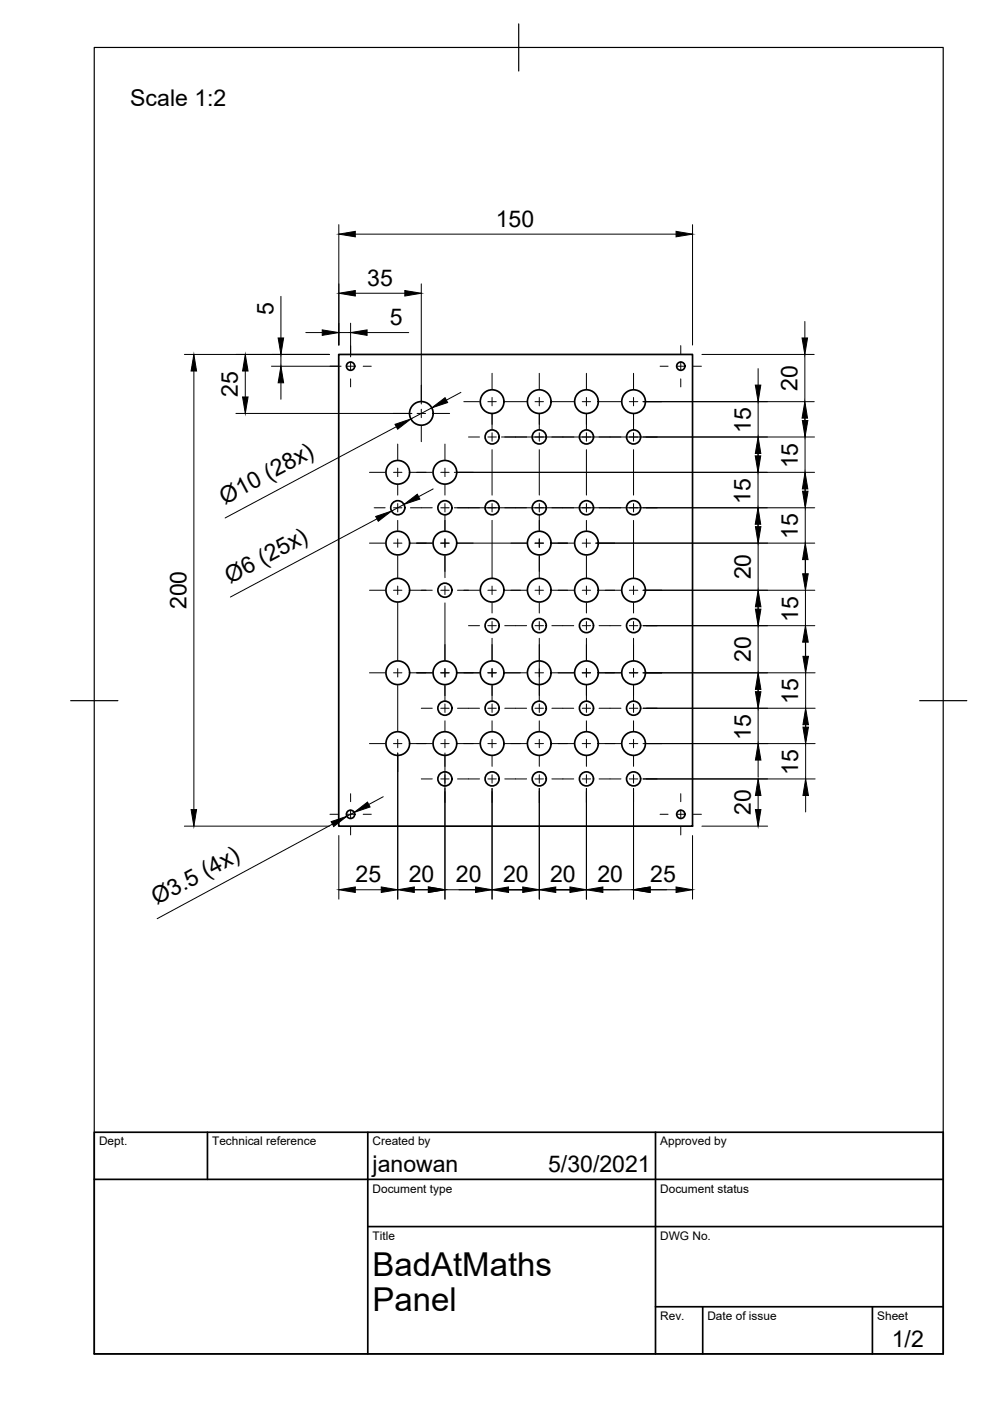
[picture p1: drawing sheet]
<svg xmlns="http://www.w3.org/2000/svg" width="210mm" height="297mm" viewBox="0 0 210 297" stroke-linecap="round" stroke-linejoin="round" font-family="sans-serif">
<!-- layer: Visible -->
<g fill="none" stroke="#000" stroke-width=".36">
<path d="M71.8 75.1h75v100.1h-75z"/>
<circle cx="74.3" cy="77.6" r=".88"/>
<circle cx="144.3" cy="77.6" r=".88"/>
<circle cx="89.3" cy="87.6" r="2.51"/>
<circle cx="104.3" cy="85.1" r="2.51"/>
<circle cx="104.3" cy="92.6" r="1.49"/>
<circle cx="114.3" cy="85.1" r="2.51"/>
<circle cx="114.3" cy="92.6" r="1.49"/>
<circle cx="124.3" cy="85.1" r="2.51"/>
<circle cx="124.3" cy="92.6" r="1.49"/>
<circle cx="134.3" cy="85.1" r="2.51"/>
<circle cx="134.3" cy="92.6" r="1.49"/>
<circle cx="84.3" cy="115.1" r="2.51"/>
<circle cx="84.3" cy="100.1" r="2.51"/>
<circle cx="84.3" cy="107.6" r="1.49"/>
<circle cx="94.3" cy="115.1" r="2.51"/>
<circle cx="94.3" cy="100.1" r="2.51"/>
<circle cx="94.3" cy="107.6" r="1.49"/>
<circle cx="104.3" cy="107.6" r="1.49"/>
<circle cx="114.3" cy="115.1" r="2.51"/>
<circle cx="114.3" cy="107.6" r="1.49"/>
<circle cx="124.3" cy="115.1" r="2.51"/>
<circle cx="124.3" cy="107.6" r="1.49"/>
<circle cx="134.3" cy="107.6" r="1.49"/>
<circle cx="84.3" cy="125.1" r="2.51"/>
<circle cx="94.3" cy="125.1" r="1.49"/>
<circle cx="104.3" cy="125.1" r="2.51"/>
<circle cx="104.3" cy="132.6" r="1.49"/>
<circle cx="114.3" cy="125.1" r="2.51"/>
<circle cx="114.3" cy="132.6" r="1.49"/>
<circle cx="124.3" cy="125.1" r="2.51"/>
<circle cx="124.3" cy="132.6" r="1.49"/>
<circle cx="134.3" cy="125.1" r="2.51"/>
<circle cx="134.3" cy="132.6" r="1.49"/>
<circle cx="84.3" cy="157.6" r="2.51"/>
<circle cx="84.3" cy="142.6" r="2.51"/>
<circle cx="94.3" cy="157.6" r="2.51"/>
<circle cx="94.3" cy="142.6" r="2.51"/>
<circle cx="94.3" cy="150.2" r="1.49"/>
<circle cx="104.3" cy="157.6" r="2.51"/>
<circle cx="104.3" cy="142.6" r="2.51"/>
<circle cx="104.3" cy="150.2" r="1.49"/>
<circle cx="114.3" cy="157.6" r="2.51"/>
<circle cx="114.3" cy="142.6" r="2.51"/>
<circle cx="114.3" cy="150.2" r="1.49"/>
<circle cx="124.3" cy="157.6" r="2.51"/>
<circle cx="124.3" cy="142.6" r="2.51"/>
<circle cx="124.3" cy="150.2" r="1.49"/>
<circle cx="134.3" cy="157.6" r="2.51"/>
<circle cx="134.3" cy="142.6" r="2.51"/>
<circle cx="134.3" cy="150.2" r="1.49"/>
<circle cx="74.3" cy="172.7" r=".88"/>
<circle cx="94.3" cy="165.1" r="1.49"/>
<circle cx="104.3" cy="165.1" r="1.49"/>
<circle cx="114.3" cy="165.1" r="1.49"/>
<circle cx="124.3" cy="165.1" r="1.49"/>
<circle cx="134.3" cy="165.1" r="1.49"/>
<circle cx="144.3" cy="172.7" r=".88"/>
</g>
<!-- layer: Border -->
<path d="M20 10.1h180v276.9h-180zM110 5.1v10M15 148.6h10M195 148.6h10" fill="none" stroke="#000" stroke-width=".25"/>
<!-- layer: TitleBlock -->
<path d="M20 240.1h180v46.9h-180zM20 250h180M44 240.1v9.9M78 240.1v46.9M139 240.1v46.9M78 260.1h122M139 277.1h61M149 277.1v9.9M185 277.1v9.9" fill="none" stroke="#000" stroke-width=".36"/>
<!-- layer: Dimensions -->
<g fill="none" stroke="#000" stroke-width=".21">
<path d="M71.8 47.6v25.6M75.3 49.6h68M146.8 47.6v25.6M39.1 75.1h30.7M41.1 78.7v92.9M52 78.7v5.5M57.6 77.6h14.7M59.6 62.8v8.9M59.6 75.1v2.5M64.8 70.5h3.5M71.8 70.5h2.5M74.3 68.5v7.2"/>
<path d="M75.3 62.2h10.5M77.8 70.5h8.9M89.3 60.2v25.4M148.8 75.1h23.8M160.7 78.2v3.4M170.6 68.2v3.5M170.6 75.1v10.1M50 87.7h37.3M59.6 81.2v3.5M84 90.5l-36.3 19.3M91.5 86.5l-4.4 2.3M97.7 83.2l-3.1 1.6"/>
<path d="M106.3 92.7h66.4M136.3 85.2h36.3M160.7 93.2v6.5M160.7 85.2v7.5M170.6 88.7v3.4M170.7 85.6v3.6M170.7 92.7v7.4M79.9 110l-31 16.6M85.7 106.9l-2.7 1.5M91.8 103.7l-3 1.6M96.3 107.7h76.4M96.3 100.1h76.4"/>
<path d="M126.3 115.2h46.4M160.7 100.1v7.6M160.7 108.1v6.5M160.7 115.2v9.9M170.7 103.7v3.5M170.7 100.7v3.4M170.7 107.7v7.5M170.7 118.6v3.6M170.8 118.2v3.5M136.3 132.7h36.5M136.3 125.1h36.5M160.7 125.7v6.5"/>
<path d="M160.7 132.7v9.9M170.8 125.1v7.6M170.8 136.2v3.4M170.8 135.7v3.5M84.3 159.6v31M94.3 159.6v31M136.3 157.7h36.5M136.3 150.2h36.5M136.3 142.6h36.5M160.7 143.2v6.5M160.7 150.2v7.5M170.8 142.6v7.6"/>
<path d="M170.8 150.7v6.4M170.8 157.7v7.4M39.1 175.2h30.7M70.5 174.7l-37.2 20.1M71.8 177.2v13.4M75.1 172.2l-1.5 .9M81.3 168.9l-3.1 1.7M104.3 167.2v23.4M114.3 167.2v23.4M124.3 167.2v23.4M134.3 167.2v23.4M136.3 165.1h36.5"/>
<path d="M146.8 177.2v13.4M148.8 175.2h14M160.7 161.1v3.6M160.7 168.7v2.9M170.8 168.7v3.5M75.3 188.6h5.5M87.3 188.6h3.5M94.3 188.6h40M137.8 188.6h5.5"/>
</g>
<g fill="#000" stroke="#000" stroke-width=".21">
<path d="M71.8 49.6l3.5-.5v1.1zM143.3 49.1l3.5 .5-3.5 .6zM41.1 75.1l.6 3.6h-1.2zM52 75.1l.6 3.6h-1.2zM59 71.7h1.1l-.5 3.4zM68.3 69.9l3.5 .6-3.5 .6zM71.8 62.2l3.5-.6v1.2zM74.3 70.5l3.5-.6v1.2zM85.8 61.6l3.5 .6-3.5 .6zM170.1 71.7h1.1l-.6 3.4zM51.4 84.2h1.2l-.6 3.5zM59.6 77.6l.5 3.6h-1.1z"/>
<path d="M83.8 90l3.3-1.2-2.8 2.2zM91.5 86.5l2.9-2.2 .5 1.1zM160.1 96.7h1.2l-.6 3.4zM160.1 81.6h1.2l-.6 3.6zM160.7 92.7l.6 3.4h-1.2zM170.6 85.2l.6 3.5h-1.1zM170.1 89.2h1.2l-.6 3.5zM79.7 109.5l3.3-1.1-2.8 2.1zM85.7 106.9l2.8-2.1 .5 1zM160.7 107.7l.6 3.5h-1.2zM160.2 111.7h1.1l-.6 3.5zM170.7 100.1l.6 3.6h-1.2z"/>
<path d="M170.2 104.1h1.1l-.6 3.6zM170.7 115.2l.6 3.4h-1.1zM160.2 129.1h1.1l-.6 3.6zM160.7 125.1l.6 3.6h-1.1zM170.8 132.7l.6 3.5h-1.2zM170.2 121.7h1.2l-.6 3.4zM170.2 139.2h1.2l-.6 3.4zM160.2 146.6h1.1l-.6 3.6zM160.7 142.6l.6 3.6h-1.1zM170.2 154.2h1.2l-.6 3.5zM170.8 150.2l.6 3.5h-1.2zM40.5 171.6h1.2l-.6 3.6z"/>
<path d="M70.2 174.2l3.4-1.1-2.8 2.1zM75.1 172.2l2.8-2.1 .6 1zM160.2 171.6h1.1l-.6 3.6zM160.7 165.1l.6 3.6h-1.1zM160.7 157.7l.6 3.4h-1.1zM170.8 165.1l.6 3.6h-1.2zM71.8 188.6l3.5-.5v1.1zM80.8 188.1l3.5 .5-3.5 .6zM84.3 188.6l3.5-.5v1.1zM90.8 188.1l3.5 .5-3.5 .6zM100.8 188.1l3.5 .5-3.5 .6zM104.3 188.6l3.5-.5v1.1z"/>
<path d="M110.8 188.1l3.5 .5-3.5 .6zM114.3 188.6l3.5-.5v1.1zM120.8 188.1l3.5 .5-3.5 .6zM124.3 188.6l3.5-.5v1.1zM134.3 188.6l3.5-.5v1.1zM143.3 188.1l3.5 .5-3.5 .6z"/>
</g>
<!-- layer: Center Lines -->
<g fill="none" stroke="#000" stroke-width=".21">
<path d="M70 77.6h1.6M73.4 77.6h1.8M74.3 73.3v1.7M74.3 76.8v1.8M77 77.6h1.7M104.3 79.1v3.4M114.3 79.1v3.4M124.3 79.1v3.4M134.3 79.1v3.4M140 77.6h1.6M143.4 77.6h1.8M144.3 73.3v1.7"/>
<path d="M144.3 76.8v1.8M147 77.6h1.7M74.3 80.3v1.7M83.3 87.7h3.4M84.3 94.2v3.3M84.3 99.3v1.8M88.4 87.7h1.8M89.3 81.6v3.4M89.3 86.8v1.7M89.3 90.3v3.3M92 87.7h3.3M94.3 94.2v3.3"/>
<path d="M94.3 99.3v1.8M98.3 85.2h3.4M99.3 92.7h2.4M103.4 85.2h1.8M103.4 92.7h1.8M104.3 84.3v1.7M104.3 87.7v3.5M104.3 91.8v1.7M104.3 95.3v9.7M107 85.2h4.7M107 92.7h4.7M113.4 85.2h1.8"/>
<path d="M113.4 92.7h1.8M114.3 84.3v1.7M114.3 87.7v3.5M114.3 91.8v1.7M114.3 95.3v9.7M117 85.2h4.6M117 92.7h4.6M123.4 85.2h1.8M123.4 92.7h1.8M124.3 84.3v1.7M124.3 87.7v3.5M124.3 91.8v1.7"/>
<path d="M124.3 95.3v9.7M127 85.2h4.7M127 92.7h4.7M133.4 85.2h1.8M133.4 92.7h1.8M134.3 84.3v1.7M134.3 87.7v3.5M134.3 91.8v1.7M134.3 95.3v9.7M137 85.2h3.3M137 92.7h2.3M144.3 80.3v1.7"/>
<path d="M78.3 100.1h3.4M78.3 115.2h3.4M79.3 107.7h2.4M83.4 100.1h1.8M83.4 115.2h1.8M83.4 107.7h1.8M84.3 102.8v2.2M84.3 106.8v1.7M84.3 110.3v2.2M84.3 114.3v1.7M84.3 117.8v4.7M87 100.1h4.7"/>
<path d="M87 115.2h4.7M87 107.7h4.7M93.5 100.1h1.7M93.5 115.2h1.7M93.5 107.7h1.7M94.3 102.8v2.2M94.3 106.8v1.7M94.3 109.2v3.3M94.3 114.3v1.7M94.3 117.8v4.7M97 100.1h3.3M97 115.2h14.7"/>
<path d="M97 107.7h4.7M103.4 107.7h1.8M104.3 106.8v1.7M104.3 110.3v12.2M107 107.7h4.7M113.4 115.2h1.8M113.4 107.7h1.8M114.3 106.8v1.7M114.3 109.2v3.3M114.3 114.3v1.7M114.3 117.8v4.7M117 115.2h4.6"/>
<path d="M117 107.7h4.6M123.4 115.2h1.8M123.4 107.7h1.8M124.3 106.8v1.7M124.3 110.3v2.2M124.3 114.3v1.7M124.3 117.8v4.7M127 115.2h3.3M127 107.7h4.7M133.4 107.7h1.8M134.3 106.8v1.7M134.3 110.3v12.2"/>
<path d="M137 107.7h2.3M78.3 125.1h3.4M83.4 125.1h1.8M84.3 124.3v1.8M84.3 127.8v12.2M87 125.1h4.7M93.5 125.1h1.7M94.3 124.3v1.8M94.3 127.8v12.2M97 125.1h4.7M99.3 132.7h2.4M103.4 125.1h1.8"/>
<path d="M103.4 132.7h1.8M104.3 124.3v1.8M104.3 127.8v2.2M104.3 131.8v1.7M104.3 135.3v4.7M107 125.1h4.7M107 132.7h4.7M113.4 125.1h1.8M113.4 132.7h1.8M114.3 124.3v1.8M114.3 127.8v2.2M114.3 131.8v1.7"/>
<path d="M114.3 135.3v13.4M117 125.1h4.6M117 132.7h4.6M123.4 125.1h1.8M123.4 132.7h1.8M124.3 124.3v1.8M124.3 127.8v2.2M124.3 131.8v1.7M124.3 135.3v4.7M127 125.1h4.7M127 132.7h4.7M133.4 125.1h1.8"/>
<path d="M133.4 132.7h1.8M134.3 124.3v1.8M134.3 127.8v2.2M134.3 131.8v1.7M134.3 135.3v4.7M137 125.1h3.3M137 132.7h2.3M78.3 157.7h3.4M78.3 142.6h3.4M83.4 157.7h1.8M83.4 142.6h1.8M84.3 141.8v1.7"/>
<path d="M84.3 145.3v9.7M84.3 156.8v1.7M87 157.7h4.7M87 142.6h4.7M89.3 150.2h2.4M93.5 157.7h1.7M93.5 142.6h1.7M93.5 150.2h1.7M94.3 141.8v1.7M94.3 145.3v3.4M94.3 149.3v1.8M94.3 152.8v2.2"/>
<path d="M94.3 156.8v1.7M97 157.7h4.7M97 142.6h4.7M97 150.2h4.7M103.4 157.7h1.8M103.4 142.6h1.8M103.4 150.2h1.8M104.3 141.8v1.7M104.3 145.3v3.4M104.3 149.3v1.8M104.3 152.8v2.2M104.3 156.8v1.7"/>
<path d="M107 157.7h4.7M107 142.6h4.7M107 150.2h4.7M113.4 157.7h1.8M113.4 142.6h1.8M113.4 150.2h1.8M114.3 149.3v1.8M114.3 152.8v2.2M114.3 156.8v1.7M117 157.7h4.6M117 142.6h4.6M117 150.2h4.6"/>
<path d="M123.4 157.7h1.8M123.4 142.6h1.8M123.4 150.2h1.8M124.3 141.8v1.7M124.3 145.3v3.4M124.3 149.3v1.8M124.3 152.8v2.2M124.3 156.8v1.7M127 157.7h4.7M127 142.6h4.7M127 150.2h4.7M133.4 157.7h1.8"/>
<path d="M133.4 142.6h1.8M133.4 150.2h1.8M134.3 141.8v1.7M134.3 145.3v3.4M134.3 149.3v1.8M134.3 152.8v2.2M134.3 156.8v1.7M137 157.7h3.3M137 142.6h3.3M137 150.2h2.3M70 172.6h1.6M73.4 172.6h1.8"/>
<path d="M74.3 168.3v1.7M74.3 171.8v1.8M74.3 175.3v1.7M77 172.6h1.7M84.3 160.3v3.3M89.3 165.1h2.4M93.5 165.1h1.7M94.3 160.3v2.2M94.3 164.3v1.7M94.3 167.8v2.3M97 165.1h4.7M103.4 165.1h1.8"/>
<path d="M104.3 160.3v2.2M104.3 164.3v1.7M104.3 167.8v2.3M107 165.1h4.7M113.4 165.1h1.8M114.3 160.3v2.2M114.3 164.3v1.7M114.3 167.8v2.3M117 165.1h4.6M123.4 165.1h1.8M124.3 160.3v2.2M124.3 164.3v1.7"/>
<path d="M124.3 167.8v2.3M127 165.1h4.7M133.4 165.1h1.8M134.3 160.3v2.2M134.3 164.3v1.7M134.3 167.8v2.3M137 165.1h2.3M140 172.6h1.6M143.4 172.6h1.8M144.3 168.3v1.7M144.3 171.8v1.8M144.3 175.3v1.7"/>
<path d="M147 172.6h1.7"/>
</g>
<g font-size="7">
<text x="79" y="270.6">BadAtMaths</text>
<text x="79" y="278.1">Panel</text>
</g>
<g font-size="4.9">
<text x="27.6" y="22.6">Scale 1:2</text>
<text x="105.1" y="48.1">150</text>
<text x="77.9" y="60.6">35</text>
<text x="58" y="66.9" transform="rotate(-90 58 66.9)">5</text>
<text x="82.6" y="69">5</text>
<text x="169.1" y="82.8" transform="rotate(-90 169.1 82.8)">20</text>
<text x="50.4" y="84.1" transform="rotate(-90 50.4 84.1)">25</text>
<text x="159.2" y="91.8" transform="rotate(-90 159.2 91.8)">15</text>
<text x="169.1" y="99.3" transform="rotate(-90 169.1 99.3)">15</text>
<text x="47.7" y="107" transform="rotate(-28 47.7 107)">Ø10 (28x)</text>
<text x="159.2" y="106.8" transform="rotate(-90 159.2 106.8)">15</text>
<text x="169.2" y="114.3" transform="rotate(-90 169.2 114.3)">15</text>
<text x="48.8" y="123.7" transform="rotate(-28 48.8 123.7)">Ø6 (25x)</text>
<text x="159.2" y="122.8" transform="rotate(-90 159.2 122.8)">20</text>
<text x="39.5" y="129.2" transform="rotate(-90 39.5 129.2)">200</text>
<text x="169.2" y="131.8" transform="rotate(-90 169.2 131.8)">15</text>
<text x="159.2" y="140.3" transform="rotate(-90 159.2 140.3)">20</text>
<text x="169.2" y="149.3" transform="rotate(-90 169.2 149.3)">15</text>
<text x="159.2" y="156.8" transform="rotate(-90 159.2 156.8)">15</text>
<text x="169.2" y="164.3" transform="rotate(-90 169.2 164.3)">15</text>
<text x="159.2" y="172.8" transform="rotate(-90 159.2 172.8)">20</text>
<text x="33.3" y="191.9" transform="rotate(-28 33.3 191.9)">Ø3.5 (4x)</text>
<text x="75.4" y="187.1">25</text>
<text x="86.7" y="187.1">20</text>
<text x="96.7" y="187.1">20</text>
<text x="106.7" y="187.1">20</text>
<text x="116.6" y="187.1">20</text>
<text x="126.7" y="187.1">20</text>
<text x="137.9" y="187.1">25</text>
<text x="79" y="248.5">janowan</text>
<text x="116.2" y="248.5">5/30/2021</text>
<text x="189.1" y="285.7">1/2</text>
</g>
<g font-size="2.5">
<text x="21" y="242.9">Dept.</text>
<text x="45" y="242.9">Technical reference</text>
<text x="79" y="242.9">Created by</text>
<text x="140" y="242.9">Approved by</text>
<text x="79" y="252.8">Document type</text>
<text x="140" y="252.8">Document status</text>
<text x="79" y="262.9">Title</text>
<text x="140" y="262.9">DWG No.</text>
<text x="140" y="279.9">Rev.</text>
<text x="150" y="279.9">Date of issue</text>
<text x="186" y="279.9">Sheet</text>
</g>
</svg>
